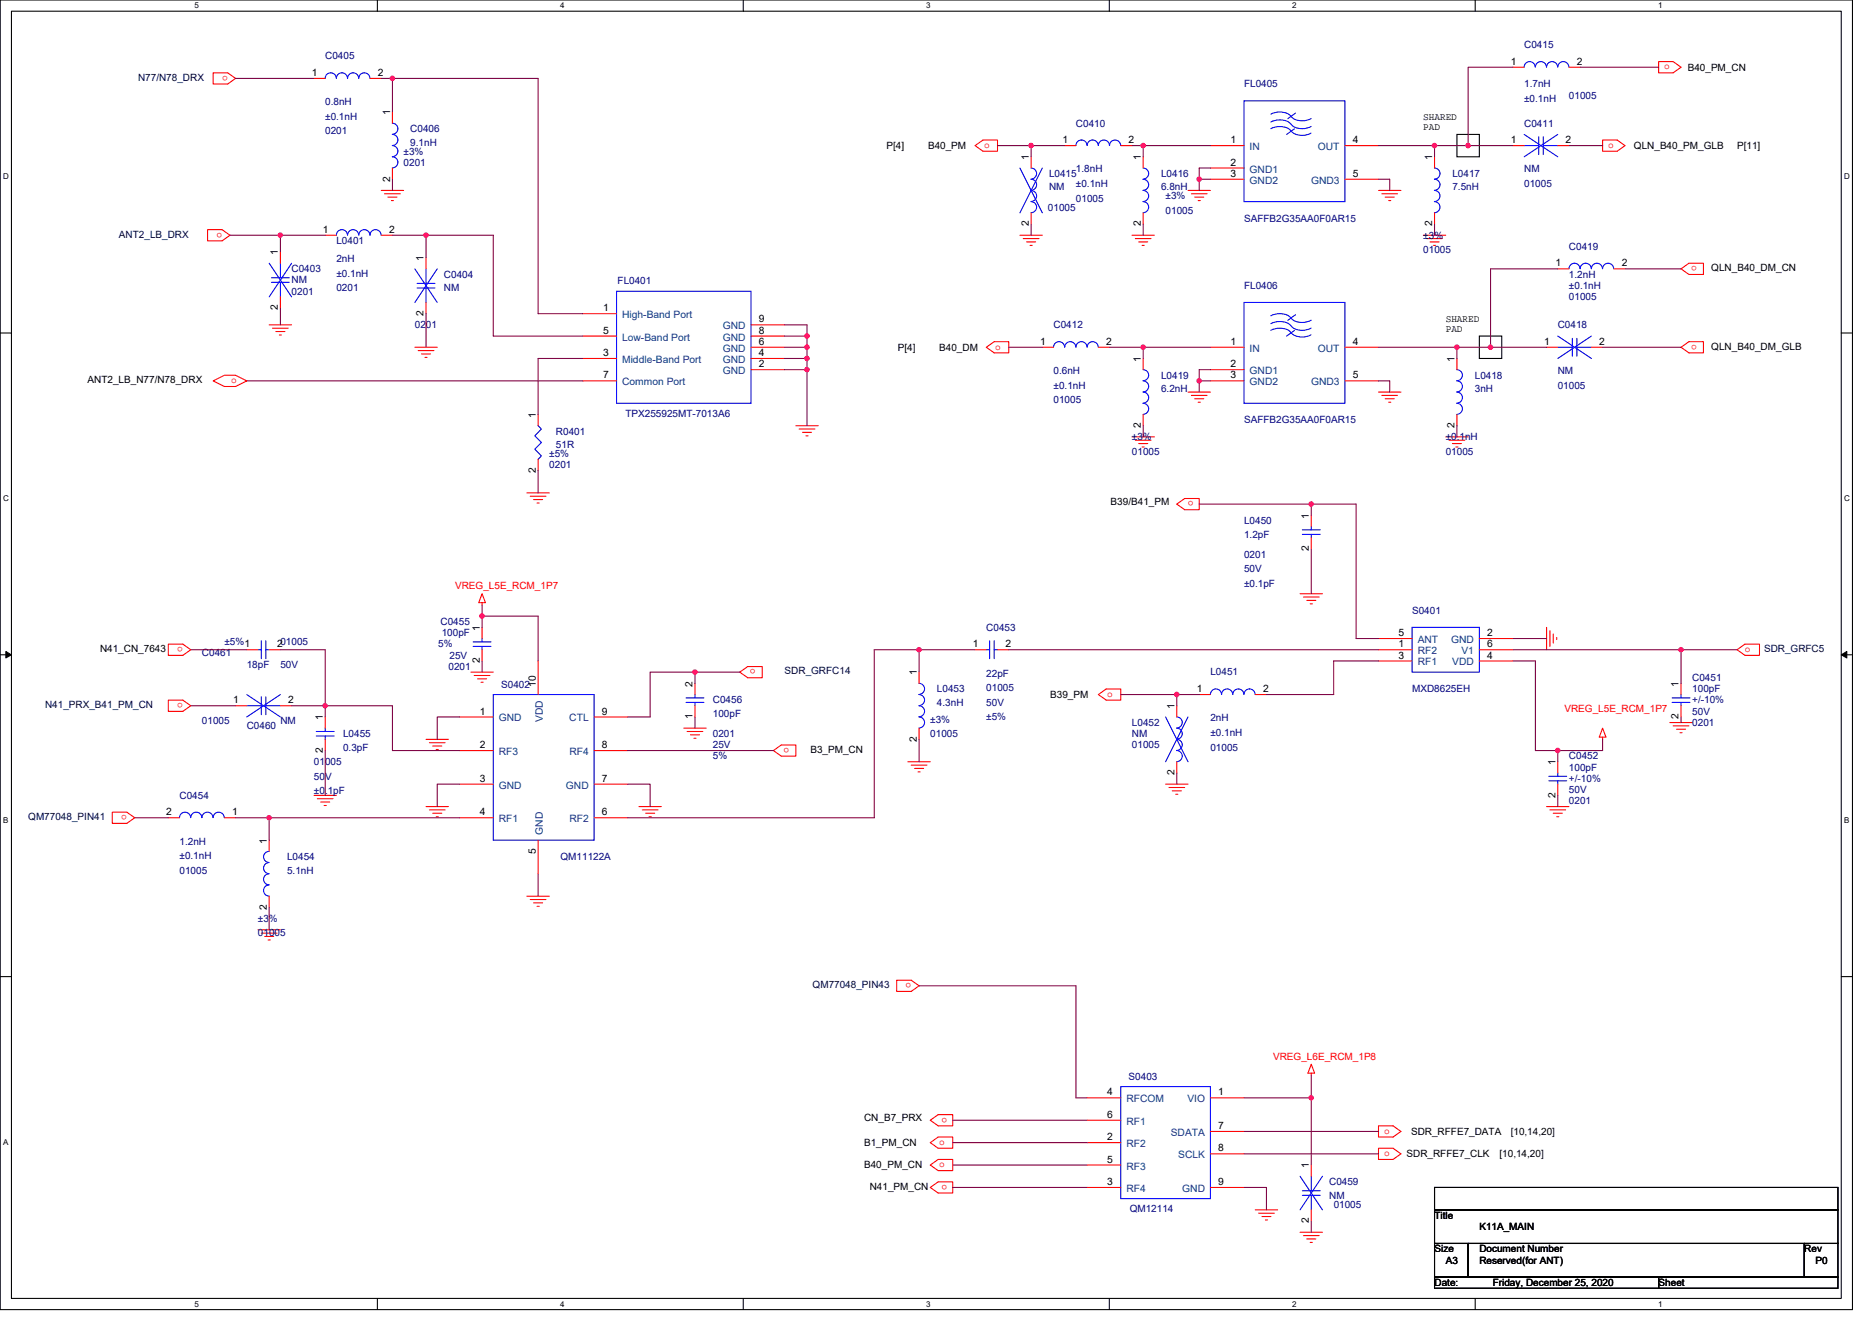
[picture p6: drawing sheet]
<svg xmlns="http://www.w3.org/2000/svg" width="297mm" height="210mm" viewBox="0 0 297 210" stroke-linecap="round" stroke-linejoin="round" font-family="sans-serif">
<path d="M0 0h293.9v207.9h-293.9zM1.8 1.8h290.4v204.3h-290.4z" fill="none" stroke="#000" stroke-width=".17"/>
<g fill="#fff">
<path d="M30.8 .2h.7v1.4h-.7z"/>
<path d="M30.8 206.3h.7v1.4h-.7z"/>
</g>
<path d="M59.9 0v1.8M59.9 206.1v1.8" fill="none" stroke="#000" stroke-width=".17"/>
<g fill="#fff">
<path d="M88.9 .2h.7v1.4h-.7z"/>
<path d="M88.9 206.3h.7v1.4h-.7z"/>
</g>
<path d="M117.9 0v1.8M117.9 206.1v1.8" fill="none" stroke="#000" stroke-width=".17"/>
<g fill="#fff">
<path d="M147 .2h.7v1.4h-.7z"/>
<path d="M147 206.3h.7v1.4h-.7z"/>
</g>
<path d="M176 0v1.8M176 206.1v1.8" fill="none" stroke="#000" stroke-width=".17"/>
<g fill="#fff">
<path d="M205 .2h.7v1.4h-.7z"/>
<path d="M205 206.3h.7v1.4h-.7z"/>
</g>
<path d="M234.1 0v1.8M234.1 206.1v1.8" fill="none" stroke="#000" stroke-width=".17"/>
<g fill="#fff">
<path d="M263.1 .2h.7v1.4h-.7z"/>
<path d="M263.1 206.3h.7v1.4h-.7z"/>
<path d="M.5 27.3h.9v1.4h-.9z"/>
<path d="M292.6 27.3h.9v1.4h-.9z"/>
<path d="M.5 78.4h.9v1.4h-.9z"/>
<path d="M292.6 78.4h.9v1.4h-.9z"/>
</g>
<path d="M0 52.9h1.8M292.2 52.9h1.7" fill="none" stroke="#000" stroke-width=".17"/>
<g fill="#fff">
<path d="M.5 129.5h.8v1.4h-.8z"/>
<path d="M292.6 129.5h.9v1.4h-.9z"/>
</g>
<path d="M0 103.9h1.8M292.2 103.9h1.7" fill="none" stroke="#000" stroke-width=".17"/>
<path d="M.9 103.4l.9 .5-.9 .5zM292.2 103.9l.8-.5v1z" fill="#000" stroke="#000" stroke-width=".16"/>
<path d="M.5 180.5h.8v1.4h-.8z" fill="#fff"/>
<path d="M231.2 21.3h3.5v3.6h-3.5zM234.7 53.3h3.6v3.6h-3.6zM0 155h1.8M292.2 155h1.7M227.6 188.5h64v3.5h-64zM227.6 192h64v5.4h-64zM227.6 197.4h5.4v5.3h-5.4zM233 197.4h53.3v5.3h-53.3zM286.3 197.4h5.3v5.3h-5.3zM227.6 202.7h35.6v1.8h-35.6zM263.2 202.7h28.4v1.8h-28.4z" fill="none" stroke="#000" stroke-width=".17"/>
<g fill="none" stroke="#f00" stroke-width=".17">
<path d="M33.8 11.6h2.3l1.3 .8-1.3 .9h-2.3zM49.8 12.4h1.8M58.7 12.4h1.8M62.3 17.8v1.8M240.1 10.7h1.7M249 10.7h1.7M263.2 9.8h2.3l1.2 .9-1.2 .9h-2.3zM32.9 36.4h2.3l1.3 .9-1.3 .9h-2.3zM51.6 37.3h1.8M60.5 30.2h3.5M60.5 37.3h1.8M61 30.8h2.5"/>
<path d="M61.5 31.3h1.5M62.1 31.8h.3M62.3 26.7v1.7M154.7 23.1l1.3-.9h2.3v1.8h-2.3zM161.8 37.3h3.6M162.4 37.9h2.5M162.9 38.4h1.4M163.4 38.9h.4M163.6 24.9v1.8M163.6 33.8v1.8M168.9 23.1h1.8M177.8 23.1h1.8"/>
<path d="M179.6 37.3h3.6M180.1 37.9h2.5M180.7 38.4h1.4M181.2 38.9h.4M181.4 24.9v1.8M181.4 33.8v1.8M188.5 30.2h3.6M189 30.8h2.5M189.6 31.3h1.4M190.1 31.8h.4M192.1 23.1h5.3M192.1 28.4h5.3"/>
<path d="M192.1 26.7h5.3M213.4 23.1h5.3M213.4 28.4h5.3M218.7 30.2h3.6M219.3 30.8h2.5M219.8 31.3h1.4M220.3 31.8h.4M225.8 37.3h3.6M226.4 37.9h2.5M226.9 38.4h1.4M227.5 38.9h.3M227.6 24.9v1.8"/>
<path d="M227.6 33.8v1.8M240.1 23.1h1.7M247.2 23.1h1.8M254.3 22.2h2.3l1.2 .9-1.2 .9h-2.3zM42.7 51.6h3.6M43.2 52.1h2.5M43.8 52.6h1.4M44.3 53.2h.4M44.5 40v1.8M44.5 47.1v1.8M65.8 55.1h3.6M66.4 55.6h2.5"/>
<path d="M66.9 56.2h1.4M67.4 56.7h.4M67.6 40.9v1.8M67.6 48v1.8M92.5 49.8h5.3M92.5 56.9h5.3M92.5 53.3h5.3M119.2 58.7h5.3M119.2 56.9h5.3M119.2 55.1h5.3M119.2 53.3h5.3M119.2 51.6h5.3"/>
<path d="M156.5 55.1l1.3-.9h2.3v1.8h-2.3zM165.4 55.1h1.8M174.3 55.1h1.8M181.4 56.9v1.8M192.1 55.1h5.3M192.1 58.7h5.3M213.4 55.1h5.3M231.2 56.9v1.8M245.4 55.1h1.8M247.2 42.7h1.8M252.5 55.1h1.8M256.1 42.7h1.7"/>
<path d="M266.7 42.7l1.3-.9h2.3v1.8h-2.3zM266.7 55.1l1.3-.9h2.3v1.8h-2.3zM33.8 60.5l1.8-.9h1.8l1.8 .9-1.8 .8h-1.8zM83.6 78.2h3.6M84.1 78.8h2.5M84.7 79.3h1.4M85.2 79.8h.4M85.4 65.8v1.8M85.4 72.9v1.8M92.5 60.5h5.3M126.3 67.6h3.5M126.8 68.1h2.5"/>
<path d="M127.3 68.6h1.5M127.9 69.2h.3M179.6 69.3h3.6M180.1 69.9h2.5M180.7 70.4h1.4M181.2 71h.4M181.4 65.8v1.8M188.5 62.2h3.6M189 62.8h2.5M189.6 63.3h1.4M190.1 63.8h.4M192.1 60.5h5.3"/>
<path d="M213.4 60.5h5.3M218.7 62.2h3.6M219.3 62.8h2.5M219.8 63.3h1.4M220.3 63.8h.4M229.4 69.3h3.6M229.9 69.9h2.5M230.5 70.4h1.4M231 71h.3M231.2 65.8v1.8M76.5 94.2l.5 1.5h-1zM76.5 95.7v.3"/>
<path d="M76.5 99.6v1.7M186.7 80l1.3-.9h2.3v1.8h-2.3zM206.3 94.2h3.5M206.8 94.8h2.5M207.3 95.3h1.5M207.9 95.8h.3M208.1 81.8v1.8M208.1 85.3v1.8M245.4 99.6v3.5M26.7 102.2h2.3l1.3 .9-1.3 .9h-2.3zM26.7 111.1h2.3l1.3 .9-1.3 .9h-2.3zM37.4 112h1.8"/>
<path d="M39.2 103.1h1.7M42.7 103.1h1.8M44.5 112h1.8M51.6 113.8v1.8M51.6 117.3v1.8M67.6 117.3h3.6M68.1 117.9h2.5M68.7 118.4h1.4M69.2 119h.4M72.9 113.8h5.4M72.9 119.1h5.4M74.7 106.7h3.6"/>
<path d="M75.2 107.2h2.5M75.8 107.7h1.4M76.3 108.3h.4M76.5 103.1v1.8M85.4 104.9v5.3M94.3 119.1h5.3M94.3 113.8h5.3M108.5 115.6h3.6M109 116.1h2.5M109.6 116.6h1.4M110.1 117.2h.3M110.3 112v1.8"/>
<path d="M110.3 108.5v1.7M117.4 106.7l1.2-.9h2.3v1.8h-2.3zM122.7 119.1l1.3-.9h2.3v1.8h-2.3zM145.8 106.7v1.8M145.8 115.6v1.7M154.7 103.1h1.8M158.3 103.1h1.8M174.3 110.2l1.2-.9h2.3v1.8h-2.3zM186.7 112v1.8M190.3 110.2h1.8M199.2 110.2h1.8M218.7 103.1h5.4"/>
<path d="M218.7 104.9h5.4M218.7 101.3h5.4M234.7 101.3h5.4M234.7 104.9h5.4M234.7 103.1h5.4M245.9 100.1v2.5M246.5 100.6v1.5M247 101.2v.3M254.3 115.6l.5 1.4h-1zM254.3 117v.3M265 114.7h3.5M265.5 115.2h2.5"/>
<path d="M266 115.7h1.5M266.6 116.3h.3M266.7 108.5v1.7M266.7 112v1.8M275.6 103.1l1.3-.9h2.3v1.8h-2.3zM17.8 128.9h2.3l1.3 .9-1.3 .9h-2.3zM26.7 129.8h1.8M35.6 129.8h1.8M42.7 133.4v1.7M49.8 126.2h3.6M50.4 126.8h2.4M50.9 127.3h1.4"/>
<path d="M51.4 127.8h.4M67.6 128h3.6M68.1 128.5h2.5M68.7 129.1h1.4M69.2 129.6h.4M72.9 124.5h5.4M72.9 129.8h5.4M85.4 133.3v5.4M94.3 129.8h5.3M94.3 124.5h5.3M101.4 128h3.5M101.9 128.5h2.5"/>
<path d="M102.4 129.1h1.5M103 129.6h.3M144.1 120.9h3.5M144.6 121.4h2.5M145.1 122h1.5M145.7 122.5h.3M185 124.5h3.5M185.5 125h2.5M186 125.5h1.4M186.6 126.1h.3M186.7 120.9v1.8M245.4 128h3.6"/>
<path d="M245.9 128.5h2.5M246.5 129.1h1.4M247 129.6h.4M247.2 120.9v1.8M247.2 124.5v1.7M40.9 147.6h3.6M41.5 148.1h2.5M42 148.6h1.4M42.5 149.2h.4M42.7 142.2v1.8M83.6 142.2h3.6M84.1 142.8h2.5"/>
<path d="M84.7 143.3h1.4M85.2 143.8h.4M142.3 155.6h2.3l1.2 .9-1.2 .9h-2.3zM147.6 177.8l1.3-.9h2.3v1.8h-2.3zM172.5 174.2h5.3M172.5 177.8h5.3M192.1 174.2h5.3M192.1 179.6h5.3M208.1 168.9l.5 1.4h-1.1zM208.1 170.3v.4M218.7 178.7h2.3l1.3 .9-1.3 .9h-2.3zM147.6 184.9l1.3-.9h2.3v1.8h-2.3z"/>
<path d="M147.6 188.5l1.3-.9h2.3v1.8h-2.3zM147.6 181.4l1.3-.9h2.3v1.7h-2.3zM172.5 181.4h5.3M172.5 188.5h5.3M172.5 184.9h5.3M192.1 183.1h5.3M192.1 188.5h5.3M199.2 192h3.5M199.7 192.6h2.5M200.2 193.1h1.5M200.8 193.6h.3M206.3 195.6h3.5"/>
<path d="M206.8 196.1h2.5M207.3 196.6h1.5M207.9 197.2h.3M208.1 184.9v1.8M208.1 192v1.8M218.7 182.2h2.3l1.3 .9-1.3 .9h-2.3z"/>
</g>
<g fill="none" stroke="#00f" stroke-width=".17">
<path d="M51.6 12.4a.88 .88 0 0 1 .9-.8 .88 .88 0 0 1 .9 .8M53.4 12.4a.88 .88 0 0 1 .9-.8 .88 .88 0 0 1 .8 .8 .89 .89 0 0 1 .9-.8 .89 .89 0 0 1 .9 .8 .89 .89 0 0 1 .9-.8 .89 .89 0 0 1 .9 .8M62.2 19.6a.88 .88 0 0 1 .9 .8 .88 .88 0 0 1-.9 .9M197.4 16h16v16h-16zM201.7 18.1a3 3 0 0 1 2.9 .2l.2 .2M201.7 19.4a3 3 0 0 1 2.9 .1l.2 .2M204.9 19.7a2.56 2.56 0 0 0 3.1 .4M204.9 18.5a2.6 2.6 0 0 0 3.1 .3M205.6 17.9l-1.3 .9M241.8 10.6a.88 .88 0 0 1 .9-.8 .88 .88 0 0 1 .9 .8 .89 .89 0 0 1 .9-.8 .89 .89 0 0 1 .9 .8 .89 .89 0 0 1 .9-.8 .89 .89 0 0 1 .9 .8 .89 .89 0 0 1 .8-.8 .89 .89 0 0 1 .9 .8M60.5 37.3a.89 .89 0 0 0-.9-.9 .89 .89 0 0 0-.9 .9 .89 .89 0 0 0-.9-.9 .89 .89 0 0 0-.9 .9 .89 .89 0 0 0-.9-.9 .89 .89 0 0 0-.9 .9 .88 .88 0 0 0-.8-.9 .88 .88 0 0 0-.9 .9M62.2 21.3a.88 .88 0 0 1 .9 .9 .88 .88 0 0 1-.9 .9"/>
<path d="M62.2 23.1a.88 .88 0 0 1 .9 .9 .88 .88 0 0 1-.9 .9 .89 .89 0 0 1 .9 .9 .89 .89 0 0 1-.9 .8M161.8 26.7l3.6 7.1M163.6 26.7a.88 .88 0 0 1 .9 .8 .88 .88 0 0 1-.9 .9 .89 .89 0 0 1 .9 .9 .89 .89 0 0 1-.9 .9M163.6 30.2a.88 .88 0 0 1 .9 .9 .88 .88 0 0 1-.9 .9M163.6 32a.88 .88 0 0 1 .9 .9 .88 .88 0 0 1-.9 .9M165.4 26.7l-3.6 7.1M172.5 23.1a.88 .88 0 0 0-.9-.9 .88 .88 0 0 0-.9 .9M177.8 23.1a.89 .89 0 0 0-.9-.9 .89 .89 0 0 0-.9 .9 .89 .89 0 0 0-.8-.9 .89 .89 0 0 0-.9 .9 .88 .88 0 0 0-.9-.9 .88 .88 0 0 0-.9 .9M181.4 26.7a.88 .88 0 0 1 .9 .8 .88 .88 0 0 1-.9 .9 .89 .89 0 0 1 .9 .9 .89 .89 0 0 1-.9 .9M181.4 30.2a.88 .88 0 0 1 .9 .9 .88 .88 0 0 1-.9 .9M181.4 32a.88 .88 0 0 1 .9 .9 .88 .88 0 0 1-.9 .9M201.7 20.4a3 3 0 0 1 2.9 .2l.2 .2"/>
<path d="M204.9 20.8a2.57 2.57 0 0 0 3.1 .3M205.4 20.4l-1.3 .9M227.6 26.7a.88 .88 0 0 1 .9 .8 .88 .88 0 0 1-.9 .9 .89 .89 0 0 1 .9 .9 .89 .89 0 0 1-.9 .9M227.6 30.2a.88 .88 0 0 1 .9 .9 .88 .88 0 0 1-.9 .9M227.6 32a.88 .88 0 0 1 .9 .9 .88 .88 0 0 1-.9 .9M241.8 23.1h2.4M241.8 21.3l5.4 3.6M244.2 21.7v2.8M244.9 21.7v2.8M244.9 23.1h2.3M247.2 21.3l-5.4 3.6M42.7 41.8l3.6 5.3"/>
<path d="M43.1 44.1h2.8M43.1 44.8h2.8M44.5 41.8v2.3M44.5 44.8v2.3M46.3 41.8l-3.6 5.3M65.8 42.7l3.6 5.3M66.2 45h2.8M66.2 45.7h2.8M67.6 42.7v2.3M67.6 45.7v2.3M69.4 42.7l-3.6 5.3M97.8 46.2h21.4v17.8h-21.4z"/>
<path d="M168.9 55.1a.88 .88 0 0 0-.9-.9 .88 .88 0 0 0-.8 .9M170.7 55.1a.88 .88 0 0 0-.9-.9 .88 .88 0 0 0-.9 .9M172.5 55.1a.88 .88 0 0 0-.9-.9 .88 .88 0 0 0-.9 .9M174.3 55.1a.88 .88 0 0 0-.9-.9 .88 .88 0 0 0-.9 .9M181.4 58.7a.88 .88 0 0 1 .9 .9 .88 .88 0 0 1-.9 .8M197.4 48h16v16h-16zM201.7 50.1a3 3 0 0 1 2.9 .2l.2 .2M201.7 52.4a3 3 0 0 1 2.9 .2l.2 .2M201.7 51.4a3 3 0 0 1 2.9 .1l.2 .2M204.9 51.7a2.56 2.56 0 0 0 3.1 .4M204.9 52.8a2.57 2.57 0 0 0 3.1 .3M204.9 50.5a2.6 2.6 0 0 0 3.1 .3"/>
<path d="M205.4 52.5l-1.3 .8M205.6 50l-1.3 .8M231.2 58.7a.88 .88 0 0 1 .8 .9 .88 .88 0 0 1-.8 .8M247.2 55.1h2.3M247.2 53.3l5.3 3.6M249.5 53.7v2.8M250.2 53.7v2.8M250.2 55.1h2.3M250.7 42.7a.88 .88 0 0 0-.9-.9 .88 .88 0 0 0-.8 .9M252.5 42.7a.88 .88 0 0 0-.9-.9 .88 .88 0 0 0-.9 .9M252.5 53.3l-5.3 3.6M256 42.7a.89 .89 0 0 0-.8-.9 .89 .89 0 0 0-.9 .9 .88 .88 0 0 0-.9-.9 .88 .88 0 0 0-.9 .9"/>
<path d="M85.4 67.6l.5 .5-1 1.1 1 1-1 1.1 1 1.1-.5 .5M181.4 60.5a.88 .88 0 0 1 .9 .8 .88 .88 0 0 1-.9 .9M181.4 62.2a.88 .88 0 0 1 .9 .9 .88 .88 0 0 1-.9 .9M181.4 64a.88 .88 0 0 1 .9 .9 .88 .88 0 0 1-.9 .9M231.2 60.5a.88 .88 0 0 1 .8 .8 .88 .88 0 0 1-.8 .9M231.2 62.2a.88 .88 0 0 1 .8 .9 .88 .88 0 0 1-.8 .9M231.2 64a.88 .88 0 0 1 .8 .9 .88 .88 0 0 1-.8 .9M206.6 84.1h2.9M206.6 84.8h2.9M208.1 83.6v.5M208.1 84.8v.5M224.1 99.6h10.6v7.1h-10.6z"/>
<path d="M39.2 110.2l5.3 3.6M39.2 112h2.3M40.9 103.1h.6M41.5 110.6v2.8M41.5 101.7v2.8M42.2 110.6v2.8M42.2 112h2.3M42.2 101.7v2.8M42.2 103.1h.5M44.5 110.2l-5.3 3.6M50.2 116.1h2.8M50.2 116.8h2.8"/>
<path d="M51.6 115.6v.5M51.6 116.8v.5M75.1 101.9h2.8M75.1 102.6h2.8M76.5 101.3v.6M76.5 102.6v.5M78.3 110.2h16v23.1h-16zM108.9 111.5h2.8M108.9 110.8h2.8M110.3 111.5v.5M110.3 110.2v.6M145.8 108.5a.88 .88 0 0 1 .9 .8 .88 .88 0 0 1-.9 .9"/>
<path d="M145.8 110.2a.88 .88 0 0 1 .9 .9 .88 .88 0 0 1-.9 .9M145.8 112a.88 .88 0 0 1 .9 .9 .88 .88 0 0 1-.9 .9M145.8 113.8a.88 .88 0 0 1 .9 .9 .88 .88 0 0 1-.9 .8M156.5 103.1h.5M157 101.7v2.8M157.8 101.7v2.8M157.8 103.1h.5M185 113.8l3.5 7.1M186.7 113.8a.88 .88 0 0 1 .9 .9 .88 .88 0 0 1-.9 .8 .89 .89 0 0 1 .9 .9 .89 .89 0 0 1-.9 .9 .89 .89 0 0 1 .9 .9 .89 .89 0 0 1-.9 .9M186.7 119.1a.88 .88 0 0 1 .9 .9 .88 .88 0 0 1-.9 .9M188.5 113.8l-3.5 7.1M192.1 110.2a.88 .88 0 0 1 .8-.9 .88 .88 0 0 1 .9 .9"/>
<path d="M193.8 110.2a.88 .88 0 0 1 .9-.9 .88 .88 0 0 1 .9 .9 .89 .89 0 0 1 .9-.9 .89 .89 0 0 1 .9 .9 .89 .89 0 0 1 .9-.9 .89 .89 0 0 1 .9 .9M265.3 110.8h2.9M265.3 111.5h2.9M266.7 110.2v.6M266.7 111.5v.5M28.5 129.8a.88 .88 0 0 1 .9-.9 .88 .88 0 0 1 .8 .9M30.3 129.8a.88 .88 0 0 1 .8-.9 .88 .88 0 0 1 .9 .9M32 129.8a.88 .88 0 0 1 .9-.9 .88 .88 0 0 1 .9 .9M33.8 129.8a.88 .88 0 0 1 .9-.9 .88 .88 0 0 1 .9 .9M42.7 135.1a.88 .88 0 0 0-.9 .9 .88 .88 0 0 0 .9 .9 .89 .89 0 0 0-.9 .9 .89 .89 0 0 0 .9 .9 .89 .89 0 0 0-.9 .9 .89 .89 0 0 0 .9 .8M245.8 123.2h2.8M245.8 123.9h2.8"/>
<path d="M247.2 122.7v.5M247.2 123.9v.6M42.7 140.5a.88 .88 0 0 0-.9 .8 .88 .88 0 0 0 .9 .9M177.8 172.5h14.3v17.7h-14.3zM206.3 186.7l3.5 5.3M206.6 189h2.9M206.6 189.7h2.9M208.1 186.7v2.3M208.1 189.7v2.3M209.8 186.7l-3.5 5.3"/>
</g>
<g fill="none" stroke="#800040" stroke-width=".17">
<path d="M37.4 12.4h12.4M60.5 12.4h1.8M62.3 12.4v5.4M62.3 12.4h23.1v37.4h7.1M240.1 10.7h-7.1v12.4M250.7 10.7h12.5M36.5 37.3h8M44.5 37.3h7.1M44.5 37.3v2.7M62.3 37.3h5.3M62.3 28.4v1.8M67.6 37.3v3.6"/>
<path d="M67.6 37.3h10.7v16h14.2M158.3 23.1h5.3M163.6 35.6v1.7M163.6 23.1v1.8M163.6 23.1h5.3M179.6 23.1h1.8M181.4 23.1v1.8M181.4 35.6v1.7M181.4 23.1h10.7M190.3 28.4h1.8M190.3 28.4v1.8M192.1 26.7h-1.8v1.7"/>
<path d="M218.7 23.1h8.9M218.7 28.4h1.8v1.8M227.6 35.6v1.7M227.6 23.1h5.4M227.6 23.1v1.8M233 23.1h7.1M249 23.1h5.3M44.5 48.9v2.7M67.6 49.8v5.3M92.5 56.9h-7.1v8.9M124.5 51.6h3.6v1.7M124.5 53.3h3.6"/>
<path d="M124.5 55.1h3.6M124.5 56.9h3.6M124.5 58.7h3.6M128.1 53.3v1.8M128.1 55.1v1.8M128.1 56.9v1.8M128.1 58.7v8.9M160.1 55.1h5.3M176.1 55.1h5.3M181.4 55.1v1.8M181.4 55.1h10.7M192.1 58.7h-1.8v1.8"/>
<path d="M218.7 55.1h12.5M245.4 55.1h-14.2v1.8M247.2 42.7h-10.7v12.4M254.3 55.1h12.4M257.8 42.7h8.9M39.2 60.5h53.3M85.4 74.7v3.5M181.4 67.6v1.7M190.3 60.5h1.8M190.3 60.5v1.7M218.7 60.5h1.8v1.7M231.2 67.6v1.7"/>
<path d="M76.5 96v1.8M76.5 97.8v1.8M76.5 97.8h8.9v7.1M190.3 80h17.8M208.1 80h7.1v21.3h3.5M208.1 87.1v7.1M208.1 80v1.8M30.3 103.1h8.9M30.3 112h7.1M44.5 103.1h7.1v8.9M46.3 112h5.3M51.6 112v1.8"/>
<path d="M51.6 119.1v7.1M51.6 112h10.7v7.1h10.6M72.9 113.8h-3.5v3.5M76.5 104.9v1.8M99.6 119.1h23.1M110.3 113.8v1.8M110.3 108.5v-1.8h-7.1v7.1h-3.6M110.3 106.7h7.1M145.8 103.1h-7.1v26.7h-39.1M145.8 103.1v3.6M145.8 117.3v3.6M145.8 103.1h8.9"/>
<path d="M160.1 103.1h58.6M177.8 110.2h8.9M186.7 110.2v1.8M186.7 110.2h3.6M218.7 104.9h-7.1v5.3h-10.6M240.1 101.3h5.3M240.1 104.9h3.5v14.2h3.6M240.1 103.1h26.6M247.2 119.1v1.8M254.3 117.3v1.8h-7.1M266.7 103.1h8.9M266.7 103.1v5.4"/>
<path d="M266.7 113.8v.9M21.4 129.8h5.3M37.4 129.8h5.3M42.7 129.8v3.5M42.7 129.8h30.2M72.9 124.5h-3.5v3.5M85.4 138.7v3.5M99.6 124.5h3.6v3.5M186.7 122.7v1.8M247.2 126.2v1.8M42.7 144v3.6M145.8 156.5h24.9v17.7h1.8"/>
<path d="M151.2 177.8h21.3M197.4 174.2h10.7M197.4 179.6h21.3M208.1 170.7v3.5M208.1 174.2v10.7M151.2 184.9h21.3M151.2 188.5h21.3M151.2 181.4h21.3M197.4 188.5h3.6v3.5M197.4 183.1h21.3M208.1 193.8v1.8"/>
</g>
<g fill="#f0f" stroke="#f0f" stroke-width=".17">
<circle cx="44.5" cy="37.3" r=".35"/>
<circle cx="67.6" cy="37.3" r=".35"/>
<circle cx="128" cy="55.1" r=".35"/>
<circle cx="128" cy="53.3" r=".35"/>
<circle cx="128" cy="56.9" r=".35"/>
<circle cx="128" cy="58.7" r=".35"/>
<circle cx="62.3" cy="12.4" r=".35"/>
<circle cx="163.6" cy="23.1" r=".35"/>
<circle cx="227.6" cy="23.1" r=".35"/>
<circle cx="190.3" cy="28.4" r=".35"/>
<circle cx="231.2" cy="55.1" r=".35"/>
<circle cx="190.3" cy="60.4" r=".35"/>
<circle cx="208.1" cy="80" r=".35"/>
<circle cx="266.7" cy="103.1" r=".35"/>
<circle cx="247.2" cy="119.1" r=".35"/>
<circle cx="145.8" cy="103.1" r=".35"/>
<circle cx="186.7" cy="110.2" r=".35"/>
<circle cx="208.1" cy="174.2" r=".35"/>
<circle cx="232.9" cy="23.1" r=".35"/>
<circle cx="236.5" cy="55.1" r=".35"/>
<circle cx="51.6" cy="112" r=".35"/>
<circle cx="110.3" cy="106.7" r=".35"/>
<circle cx="42.7" cy="129.8" r=".35"/>
<circle cx="76.5" cy="97.8" r=".35"/>
<circle cx="181.4" cy="23.1" r=".35"/>
<circle cx="181.4" cy="55.1" r=".35"/>
</g>
<g font-size="1.6" fill="#000080">
<text x="51.6" y="9.4">C0405</text>
<text x="241.8" y="7.6">C0415</text>
<text x="51.6" y="16.7">0.8nH</text>
<text x="197.4" y="13.9">FL0405</text>
<text x="241.8" y="13.9">1.7nH</text>
<text x="241.8" y="16.2">±0.1nH</text>
<text x="249" y="15.6">01005</text>
<text x="51.6" y="19">±0.1nH</text>
<text x="51.6" y="21.3">0201</text>
<text x="65.1" y="21">C0406</text>
<text x="65.1" y="23.1">9.1nH</text>
<text x="170.7" y="20.1">C0410</text>
<text x="241.8" y="20.1">C0411</text>
<text x="64" y="24.5">±3%</text>
<text x="64" y="26.3">0201</text>
<text x="166.5" y="28.1">L0415</text>
<text x="170.7" y="27.4">1.8nH</text>
<text x="170.7" y="29.7">±0.1nH</text>
<text x="184.2" y="28.1">L0416</text>
<text x="230.5" y="28.1">L0417</text>
<text x="241.8" y="27.4">NM</text>
<text x="241.8" y="29.7">01005</text>
<text x="166.3" y="33.4">01005</text>
<text x="166.5" y="30.2">NM</text>
<text x="170.7" y="32">01005</text>
<text x="184.2" y="30.2">6.8nH</text>
<text x="185" y="31.6">±3%</text>
<text x="185" y="34">01005</text>
<text x="197.4" y="35.2">SAFFB2G35AA0F0AR15</text>
<text x="230.5" y="30.2">7.5nH</text>
<text x="53.4" y="38.8">L0401</text>
<text x="53.4" y="41.6">2nH</text>
<text x="225.8" y="37.9">±3%</text>
<text x="225.8" y="40.2">01005</text>
<text x="249" y="39.6">C0419</text>
<text x="46.3" y="43.2">C0403</text>
<text x="46.3" y="45">NM</text>
<text x="46.3" y="46.8">0201</text>
<text x="53.4" y="43.9">±0.1nH</text>
<text x="53.4" y="46.2">0201</text>
<text x="70.4" y="44.1">C0404</text>
<text x="70.4" y="46.2">NM</text>
<text x="98" y="45.1">FL0401</text>
<text x="197.4" y="45.9">FL0406</text>
<text x="249" y="44.1">1.2nH</text>
<text x="249" y="45.9">±0.1nH</text>
<text x="249" y="47.6">01005</text>
<text x="65.8" y="52.1">0201</text>
<text x="167.2" y="52.1">C0412</text>
<text x="247.2" y="52.1">C0418</text>
<text x="167.2" y="59.4">0.6nH</text>
<text x="247.2" y="59.4">NM</text>
<text x="167.2" y="61.7">±0.1nH</text>
<text x="167.2" y="64">01005</text>
<text x="184.2" y="60.1">L0419</text>
<text x="184.2" y="62.2">6.2nH</text>
<text x="234" y="60.1">L0418</text>
<text x="234" y="62.2">3nH</text>
<text x="247.2" y="61.7">01005</text>
<text x="88.2" y="69">R0401</text>
<text x="88.2" y="71.1">51R</text>
<text x="99.2" y="66.1">TPX255925MT-7013A6</text>
<text x="179.6" y="69.9">±3%</text>
<text x="197.4" y="67.2">SAFFB2G35AA0F0AR15</text>
<text x="229.4" y="69.9">±0.1nH</text>
<text x="87.2" y="72.5">±5%</text>
<text x="87.2" y="74.3">0201</text>
<text x="179.6" y="72.2">01005</text>
<text x="229.4" y="72.2">01005</text>
<text x="197.4" y="83.2">L0450</text>
<text x="197.4" y="85.3">1.2pF</text>
<text x="197.4" y="88.5">0201</text>
<text x="197.4" y="90.8">50V</text>
<text x="197.4" y="93.2">±0.1pF</text>
<text x="69.9" y="99.2">C0455</text>
<text x="70.1" y="101">100pF</text>
<text x="156.5" y="100.1">C0453</text>
<text x="224.1" y="97.4">S0401</text>
<text x="32" y="104.2">C0461</text>
<text x="35.6" y="102.4">±5%1</text>
<text x="39.2" y="106">18pF</text>
<text x="44.5" y="106">50V</text>
<text x="69.6" y="102.8">5%</text>
<text x="71.2" y="106.3">0201</text>
<text x="71.3" y="104.5">25V</text>
<text x="156.5" y="107.4">22pF</text>
<text x="192.1" y="107.2">L0451</text>
<text x="79.5" y="109.2">S0402</text>
<text x="113.1" y="111.7">C0456</text>
<text x="113.1" y="113.8">100pF</text>
<text x="148.7" y="109.9">L0453</text>
<text x="148.7" y="112">4.3nH</text>
<text x="156.5" y="109.7">01005</text>
<text x="156.5" y="112">50V</text>
<text x="224.1" y="109.9">MXD8625EH</text>
<text x="268.5" y="108.1">C0451</text>
<text x="268.5" y="109.9">100pF</text>
<text x="268.5" y="113.4">50V</text>
<text x="268.5" y="111.7">+/-10%</text>
<text x="32" y="114.9">01005</text>
<text x="39.2" y="115.7">C0460</text>
<text x="44.5" y="114.9">NM</text>
<text x="54.4" y="117">L0455</text>
<text x="54.4" y="119.1">0.3pF</text>
<text x="113.1" y="117">0201</text>
<text x="113.1" y="118.8">25V</text>
<text x="147.6" y="114.7">±3%</text>
<text x="147.6" y="117">01005</text>
<text x="156.5" y="114.3">±5%</text>
<text x="179.6" y="115.2">L0452</text>
<text x="179.6" y="117">NM</text>
<text x="179.6" y="118.8">01005</text>
<text x="192.1" y="114.5">2nH</text>
<text x="192.1" y="116.8">±0.1nH</text>
<text x="192.1" y="119.1">01005</text>
<text x="268.5" y="115.2">0201</text>
<text x="49.8" y="121.4">01005</text>
<text x="49.8" y="123.7">50V</text>
<text x="113.1" y="120.5">5%</text>
<text x="249" y="120.5">C0452</text>
<text x="249" y="122.3">100pF</text>
<text x="249" y="125.9">50V</text>
<text x="249" y="124.1">+/-10%</text>
<text x="28.5" y="126.8">C0454</text>
<text x="49.8" y="126">±0.1pF</text>
<text x="249" y="127.7">0201</text>
<text x="28.5" y="134">1.2nH</text>
<text x="28.5" y="136.4">±0.1nH</text>
<text x="45.5" y="136.5">L0454</text>
<text x="88.9" y="136.5">QM11122A</text>
<text x="28.5" y="138.7">01005</text>
<text x="45.5" y="138.7">5.1nH</text>
<text x="40.9" y="146.3">±3%</text>
<text x="40.9" y="148.6">01005</text>
<text x="179.1" y="171.4">S0403</text>
<text x="210.9" y="188.1">C0459</text>
<text x="210.9" y="190.2">NM</text>
<text x="211.6" y="191.7">01005</text>
<text x="179.3" y="192.4">QM12114</text>
</g>
<g font-size="1.6">
<text x="239.7" y="10.3">1</text>
<text x="250.2" y="10.3">2</text>
<text x="267.8" y="11.2">B40_PM_CN</text>
<text x="49.5" y="12.1">1</text>
<text x="60" y="12.1">2</text>
<text x="61.9" y="18.3" transform="rotate(-90 61.9 18.3)">1</text>
<text x="140.7" y="23.6">P[4]</text>
<text x="147.3" y="23.6">B40_PM</text>
<text x="168.6" y="22.7">1</text>
<text x="179.1" y="22.7">2</text>
<text x="195.3" y="22.7">1</text>
<text x="214.6" y="22.7">4</text>
<text x="225.8" y="19">SHARED</text>
<text x="225.8" y="20.6">PAD</text>
<text x="239.7" y="22.7">1</text>
<text x="248.4" y="22.7">2</text>
<text x="259.3" y="23.6">QLN_B40_PM_GLB</text>
<text x="275.6" y="23.6">P[11]</text>
<text x="61.9" y="28.8" transform="rotate(-90 61.9 28.8)">2</text>
<text x="163.2" y="25.4" transform="rotate(-90 163.2 25.4)">1</text>
<text x="181" y="25.4" transform="rotate(-90 181 25.4)">1</text>
<text x="195.3" y="28.1">3</text>
<text x="195.3" y="26.3">2</text>
<text x="214.6" y="28.1">5</text>
<text x="227.2" y="25.4" transform="rotate(-90 227.2 25.4)">1</text>
<text x="163.2" y="35.9" transform="rotate(-90 163.2 35.9)">2</text>
<text x="181" y="35.9" transform="rotate(-90 181 35.9)">2</text>
<text x="227.2" y="35.9" transform="rotate(-90 227.2 35.9)">2</text>
<text x="44.1" y="40.5" transform="rotate(-90 44.1 40.5)">1</text>
<text x="51.2" y="37">1</text>
<text x="61.7" y="37">2</text>
<text x="67.2" y="41.4" transform="rotate(-90 67.2 41.4)">1</text>
<text x="246.8" y="42.3">1</text>
<text x="257.3" y="42.3">2</text>
<text x="271.5" y="43">QLN_B40_DM_CN</text>
<text x="44.1" y="49.3" transform="rotate(-90 44.1 49.3)">2</text>
<text x="67.2" y="50.2" transform="rotate(-90 67.2 50.2)">2</text>
<text x="95.7" y="49.4">1</text>
<text x="95.7" y="53">5</text>
<text x="120.4" y="53">8</text>
<text x="120.4" y="51.2">9</text>
<text x="229.4" y="51">SHARED</text>
<text x="229.4" y="52.6">PAD</text>
<text x="95.7" y="56.5">3</text>
<text x="120.4" y="58.3">2</text>
<text x="120.4" y="56.5">4</text>
<text x="120.4" y="54.7">6</text>
<text x="142.4" y="55.6">P[4]</text>
<text x="149" y="55.6">B40_DM</text>
<text x="165" y="54.7">1</text>
<text x="175.5" y="54.7">2</text>
<text x="181" y="57.4" transform="rotate(-90 181 57.4)">1</text>
<text x="195.3" y="54.7">1</text>
<text x="195.3" y="58.3">2</text>
<text x="214.6" y="54.7">4</text>
<text x="230.8" y="57.4" transform="rotate(-90 230.8 57.4)">1</text>
<text x="245" y="54.7">1</text>
<text x="253.8" y="54.7">2</text>
<text x="271.5" y="55.5">QLN_B40_DM_GLB</text>
<text x="13.9" y="60.8">ANT2_LB_N77/N78_DRX</text>
<text x="95.7" y="60.1">7</text>
<text x="195.3" y="60.1">3</text>
<text x="214.6" y="60.1">5</text>
<text x="85" y="66.3" transform="rotate(-90 85 66.3)">1</text>
<text x="181" y="67.9" transform="rotate(-90 181 67.9)">2</text>
<text x="230.8" y="67.9" transform="rotate(-90 230.8 67.9)">2</text>
<text x="85" y="75.1" transform="rotate(-90 85 75.1)">2</text>
<text x="176.2" y="80.2">B39/B41_PM</text>
<text x="207.7" y="82.3" transform="rotate(-90 207.7 82.3)">1</text>
<text x="207.7" y="87.5" transform="rotate(-90 207.7 87.5)">2</text>
<text x="76.1" y="100.1" transform="rotate(-90 76.1 100.1)">1</text>
<text x="221.9" y="101">5</text>
<text x="236" y="101">2</text>
<text x="15.9" y="103.5">N41_CN_7643</text>
<text x="44" y="102.7">201005</text>
<text x="76.1" y="105.3" transform="rotate(-90 76.1 105.3)">2</text>
<text x="145.5" y="107.2" transform="rotate(-90 145.5 107.2)">1</text>
<text x="154.4" y="102.7">1</text>
<text x="159.5" y="102.7">2</text>
<text x="221.9" y="102.7">1</text>
<text x="221.9" y="104.5">3</text>
<text x="236" y="104.5">4</text>
<text x="236" y="102.7">6</text>
<text x="37" y="111.6">1</text>
<text x="45.7" y="111.6">2</text>
<text x="76.1" y="113.4">1</text>
<text x="85" y="109" transform="rotate(-90 85 109)">10</text>
<text x="95.5" y="113.4">9</text>
<text x="109.9" y="109" transform="rotate(-90 109.9 109)">2</text>
<text x="166.6" y="110.8">B39_PM</text>
<text x="186.3" y="112.5" transform="rotate(-90 186.3 112.5)">1</text>
<text x="189.9" y="109.9">1</text>
<text x="200.4" y="109.9">2</text>
<text x="266.4" y="109" transform="rotate(-90 266.4 109)">1</text>
<text x="51.2" y="119.5" transform="rotate(-90 51.2 119.5)">2</text>
<text x="51.2" y="114.3" transform="rotate(-90 51.2 114.3)">1</text>
<text x="76.1" y="118.7">2</text>
<text x="95.5" y="118.7">8</text>
<text x="109.9" y="114.2" transform="rotate(-90 109.9 114.2)">1</text>
<text x="128.6" y="119.5">B3_PM_CN</text>
<text x="145.5" y="117.7" transform="rotate(-90 145.5 117.7)">2</text>
<text x="266.4" y="114.2" transform="rotate(-90 266.4 114.2)">2</text>
<text x="76.1" y="124.1">3</text>
<text x="95.5" y="124.1">7</text>
<text x="186.3" y="123.1" transform="rotate(-90 186.3 123.1)">2</text>
<text x="246.8" y="121.4" transform="rotate(-90 246.8 121.4)">1</text>
<text x="26.3" y="129.4">2</text>
<text x="36.8" y="129.4">1</text>
<text x="76.1" y="129.4">4</text>
<text x="95.5" y="129.4">6</text>
<text x="246.8" y="126.6" transform="rotate(-90 246.8 126.6)">2</text>
<text x="42.3" y="133.9" transform="rotate(-90 42.3 133.9)">1</text>
<text x="85" y="135.5" transform="rotate(-90 85 135.5)">5</text>
<text x="42.3" y="144.4" transform="rotate(-90 42.3 144.4)">2</text>
<text x="175.7" y="173.9">4</text>
<text x="193.3" y="173.9">1</text>
<text x="137.1" y="178">CN_B7_PRX</text>
<text x="175.7" y="177.4">6</text>
<text x="193.3" y="179.2">7</text>
<text x="137.1" y="185.4">B40_PM_CN</text>
<text x="137.1" y="181.9">B1_PM_CN</text>
<text x="175.7" y="181">2</text>
<text x="175.7" y="184.5">5</text>
<text x="193.3" y="182.8">8</text>
<text x="207.7" y="185.4" transform="rotate(-90 207.7 185.4)">1</text>
<text x="223.2" y="183.7">SDR_RFFE7_CLK</text>
<text x="223.9" y="180.1">SDR_RFFE7_DATA</text>
<text x="237.9" y="183.7">[10,14,20]</text>
<text x="239.7" y="180.1">[10,14,20]</text>
<text x="138" y="188.8">N41_PM_CN</text>
<text x="175.7" y="188.1">3</text>
<text x="193.3" y="188.1">9</text>
<text x="207.7" y="194.2" transform="rotate(-90 207.7 194.2)">2</text>
<text x="227.6" y="193.4">Title</text>
<text x="234.7" y="195.2">K11A_MAIN</text>
<text x="227.6" y="198.8">Size</text>
<text x="229.4" y="200.6">A3</text>
<text x="234.7" y="198.8">Document Number</text>
<text x="234.7" y="200.6">Reserved(for ANT)</text>
<text x="286.3" y="198.8">Rev</text>
<text x="288.1" y="200.6">P0</text>
<text x="227.6" y="204.1">Date:</text>
<text x="236.9" y="204.1">Friday, December 25, 2020</text>
<text x="263.2" y="204.1">Sheet</text>
</g>
<g font-size="1.6" fill="#f00">
<text x="264.1" y="11">o</text>
<text x="36.1" y="12" transform="rotate(180 36.1 12)">o</text>
<text x="156.1" y="23.5">o</text>
<text x="255.2" y="23.5">o</text>
<text x="35.2" y="36.9" transform="rotate(180 35.2 36.9)">o</text>
<text x="269.2" y="42.2" transform="rotate(180 269.2 42.2)">o</text>
<text x="157.9" y="55.5">o</text>
<text x="269.2" y="54.7" transform="rotate(180 269.2 54.7)">o</text>
<text x="36.7" y="60.8">o</text>
<text x="189.4" y="79.6" transform="rotate(180 189.4 79.6)">o</text>
<text x="72.2" y="93.5">VREG_L5E_RCM_1P7</text>
<text x="29" y="102.7" transform="rotate(180 29 102.7)">o</text>
<text x="119.9" y="106.3" transform="rotate(180 119.9 106.3)">o</text>
<text x="276.9" y="103.5">o</text>
<text x="29" y="111.6" transform="rotate(180 29 111.6)">o</text>
<text x="175.7" y="110.6">o</text>
<text x="248.2" y="113.1">VREG_L5E_RCM_1P7</text>
<text x="125.2" y="118.7" transform="rotate(180 125.2 118.7)">o</text>
<text x="20.1" y="129.4" transform="rotate(180 20.1 129.4)">o</text>
<text x="144.6" y="156" transform="rotate(180 144.6 156)">o</text>
<text x="202" y="168.2">VREG_L6E_RCM_1P8</text>
<text x="150.3" y="177.4" transform="rotate(180 150.3 177.4)">o</text>
<text x="219.6" y="179.9">o</text>
<text x="149" y="185.3">o</text>
<text x="149" y="181.7">o</text>
<text x="219.6" y="183.5">o</text>
<text x="150.3" y="188" transform="rotate(180 150.3 188)">o</text>
</g>
<g font-size="1.6" fill="#000040">
<text x="21.9" y="12.8">N77/N78_DRX</text>
<text x="18.9" y="37.7">ANT2_LB_DRX</text>
<text x="124.5" y="107">SDR_GRFC14</text>
<text x="279.9" y="103.5">SDR_GRFC5</text>
<text x="7.2" y="112.4">N41_PRX_B41_PM_CN</text>
<text x="4.5" y="130.2">QM77048_PIN41</text>
<text x="128.9" y="156.8">QM77048_PIN43</text>
</g>
<g font-size="1.6" fill="#004080">
<text x="198.3" y="23.8">IN</text>
<text x="209.1" y="23.8">OUT</text>
<text x="198.3" y="29.2">GND2</text>
<text x="198.3" y="27.4">GND1</text>
<text x="208" y="29.2">GND3</text>
<text x="98.7" y="50.5">High-Band Port</text>
<text x="114.7" y="52.3">GND</text>
<text x="98.7" y="57.6">Middle-Band Port</text>
<text x="98.7" y="54.1">Low-Band Port</text>
<text x="114.7" y="59.4">GND</text>
<text x="114.7" y="57.6">GND</text>
<text x="114.7" y="55.8">GND</text>
<text x="114.7" y="54.1">GND</text>
<text x="198.3" y="55.8">IN</text>
<text x="198.3" y="59.4">GND1</text>
<text x="209.1" y="55.8">OUT</text>
<text x="98.7" y="61.2">Common Port</text>
<text x="198.3" y="61.2">GND2</text>
<text x="208" y="61.2">GND3</text>
<text x="225" y="103.8">RF2</text>
<text x="225" y="105.6">RF1</text>
<text x="225" y="102.1">ANT</text>
<text x="230.3" y="102.1">GND</text>
<text x="230.4" y="105.6">VDD</text>
<text x="231.9" y="103.8">V1</text>
<text x="79.2" y="114.5">GND</text>
<text x="79.2" y="119.8">RF3</text>
<text x="86.1" y="114.6" transform="rotate(-90 86.1 114.6)">VDD</text>
<text x="90.3" y="114.5">CTL</text>
<text x="90.4" y="119.8">RF4</text>
<text x="79.2" y="125.2">GND</text>
<text x="89.8" y="125.2">GND</text>
<text x="79.2" y="130.5">RF1</text>
<text x="90.4" y="130.5">RF2</text>
<text x="86.1" y="132.5" transform="rotate(-90 86.1 132.5)">GND</text>
<text x="178.7" y="175">RFCOM</text>
<text x="178.7" y="178.5">RF1</text>
<text x="188.4" y="175">VIO</text>
<text x="178.7" y="182.1">RF2</text>
<text x="178.7" y="185.6">RF3</text>
<text x="185.8" y="180.3">SDATA</text>
<text x="187" y="183.9">SCLK</text>
<text x="178.7" y="189.2">RF4</text>
<text x="187.6" y="189.2">GND</text>
</g>
<g font-size="1.3">
<text x="30.8" y="1.3">5</text>
<text x="88.9" y="1.3">4</text>
<text x="147" y="1.3">3</text>
<text x="205" y="1.3">2</text>
<text x="263.1" y="1.3">1</text>
<text x=".5" y="28.4">D</text>
<text x="292.6" y="28.4">D</text>
<text x=".5" y="79.5">C</text>
<text x="292.6" y="79.5">C</text>
<text x=".5" y="130.6">B</text>
<text x="292.6" y="130.6">B</text>
<text x=".5" y="181.7">A</text>
<text x="30.8" y="207.4">5</text>
<text x="88.9" y="207.4">4</text>
<text x="147" y="207.4">3</text>
<text x="205" y="207.4">2</text>
<text x="263.1" y="207.4">1</text>
</g>
</svg>
